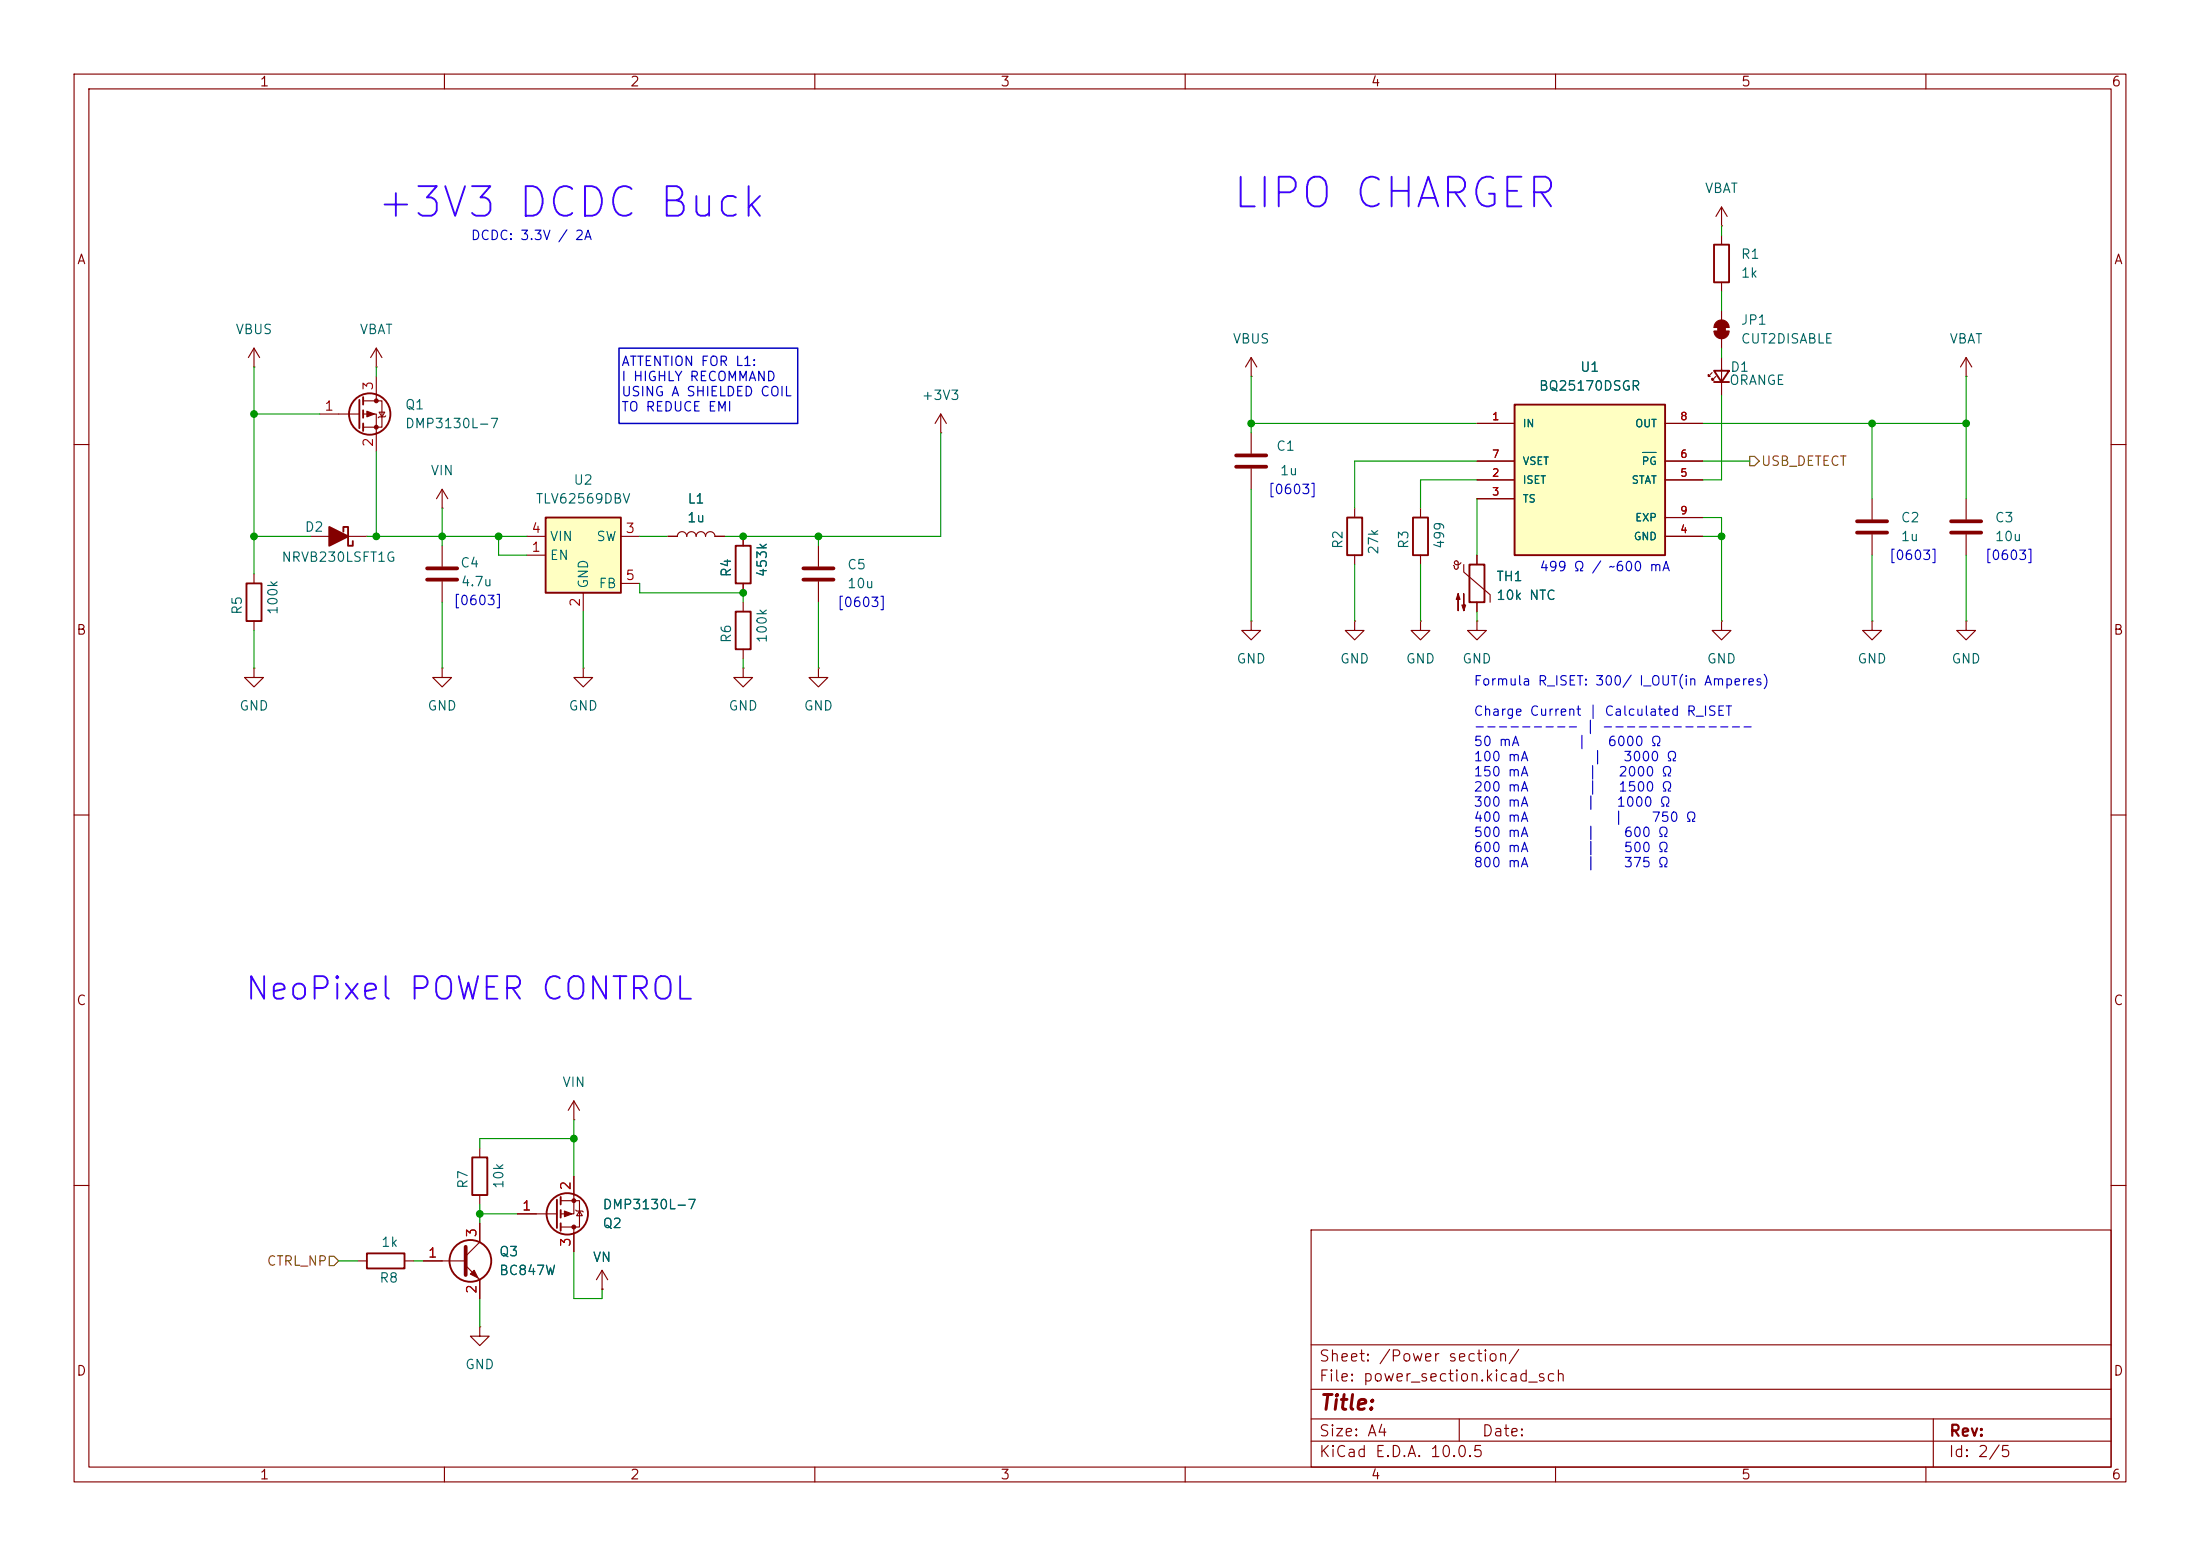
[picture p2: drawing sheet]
<svg xmlns="http://www.w3.org/2000/svg" width="297mm" height="210mm" viewBox="0 0 297 210" stroke-linecap="round" stroke-linejoin="round" font-family="sans-serif">
<g fill="none" stroke="#840000" stroke-width=".15">
<path d="M10 10h277v190h-277zM12 12h273v186h-273zM60 10v2M110 10v2M160 10v2M210 10v2M260 10v2M10 60h2M191.8 68.6v1.3M191.8 74.9v1.3M285 60h2M10 110h2"/>
<path d="M285 110h2M10 160h2M177 166h108v32h-108zM285 160h2M60 198v2M110 198v2M160 198v2M177 194.5h108M177 191.5h108M177 187.5h108M177 181.5h108M197 191.5v3"/>
<path d="M210 198v2M260 198v2M261 191.5v6.5"/>
</g>
<path d="M190.8 69.9h2v5h-2z" fill="none" stroke="#840000" stroke-width=".25"/>
<path d="M204.5 54.6h20.3v20.3h-20.3z" fill="#ffffc2"/>
<g fill="none" stroke="#840000" stroke-width=".25">
<path d="M204.5 54.6h20.3v20.3h-20.3zM46.4 71.8v-.7h.6v2.6h.6v-.7M99.3 73.7h2v5h-2zM198.4 76.2h2v5.1h-2zM99.3 82.6h2v5h-2zM75.2 161.9v3.8M75.7 161.5v1.1M75.7 163.3v1M75.7 165.1v1"/>
<circle cx="76.6" cy="163.8" r="2.79"/>
</g>
<g fill="none" stroke="#840000" stroke-width=".15">
<path d="M168.9 50.8h.1M168.9 48.3l-.8 1.2M168.9 48.3l.8 1.2M168.9 48.3v2.5M199.4 57.2h5.1M224.8 57.2h5.1M265.4 50.8h.1M265.4 48.3l-.7 1.2M265.4 48.3l.8 1.2M265.4 48.3v2.5M41.9 72.4h7.6M100.3 72.4v1.3"/>
<path d="M100.3 78.7v1.3M110.5 73.7v2.8M110.5 78.5v2.8M196.2 76.3l.1 .1v.2M196.3 75.9l.3-.2 .2 .2v.7l-.2 .2M196.3 76.6l.1 .2h.2M196.3 75.9l.2 .3a.59 .59 0 0 0 .7-.3M197.6 76.2v1l3.6 3.1v1M199.4 64.8h5.1M199.4 67.3h5.1M199.4 62.2h5.1M199.4 74.9v1.3"/>
<path d="M224.8 64.8h5.1M224.8 72.4h5.1M224.8 62.2h5.1M224.8 69.9h5.1M34.3 90.2v1.2h1.3l-1.3 1.3-1.3-1.3h1.3M34.3 90.2h.1M100.3 90.2v1.2h1.3l-1.3 1.3-1.2-1.3h1.2M100.3 90.2h.1M100.3 81.3v1.3M100.3 87.6v1.3M110.5 90.2v1.2h1.3l-1.3 1.3-1.3-1.3h1.3M110.5 90.2h.1"/>
<path d="M191.8 83.8v1.3h1.2l-1.2 1.3-1.3-1.3h1.3M191.8 83.8h.1M199.4 83.8v1.3h1.3l-1.3 1.3-1.3-1.3h1.3M199.4 83.8h.1M199.4 81.3v1.3M232.4 83.8v1.3h1.3l-1.3 1.3-1.3-1.3h1.3M232.4 83.8h.1M77.5 158.8v5h-1.8M69.8 163.8h5.4M75.7 162.1h2.5v3.5h-2.5M77.5 165.6v3.3M77.7 163.3l.2 .1h.7l.1 .2"/>
<path d="M78.2 163.4l.4 .7h-.7zM81.3 174h.1M81.3 171.5l-.8 1.2M81.3 171.5l.7 1.2M81.3 171.5v2.5"/>
</g>
<path d="M221.7 61.1h1.9" fill="none" stroke="#006464" stroke-width=".15"/>
<path d="M44.4 71.1l2.6 1.3-2.6 1.3z" fill="#840000" stroke="#840000" stroke-width=".25"/>
<g fill="#840000" stroke="#840000" stroke-width=".15">
<path d="M196.8 80.1l.3 .8h-.5l.2-.8v2.3z"/>
<path d="M197.6 80.1v2.3l-.2-.7h.5l-.3 .7z"/>
<path d="M76.2 163.4l1 .4-1 .4z"/>
<circle cx="77.5" cy="165.6" r=".25"/>
<circle cx="77.5" cy="162.1" r=".25"/>
</g>
<path d="M108.5 76.7h4M108.5 78.2h4" fill="none" stroke="#840000" stroke-width=".51"/>
<path d="M73.7 69.9h10.1v10.1h-10.1z" fill="#ffffc2"/>
<g fill="none" stroke="#840000" stroke-width=".25">
<path d="M231.4 33h2v5.1h-2zM48.5 54v3.8M49 53.6v1M49 55.4v1M49 57.2v1M231.4 50h2l-1 1.6zM231.4 51.6h2M33.3 78.7h2v5.1h-2zM73.7 69.9h10.1v10.1h-10.1zM181.9 69.9h2v5h-2zM63.8 156.2h2v5.1h-2zM49.5 169.2h5.1v2h-5.1z"/>
<circle cx="49.9" cy="55.9" r="2.79"/>
<circle cx="63.5" cy="170.2" r="2.82"/>
</g>
<g fill="none" stroke="#840000" stroke-width=".15">
<path d="M232.4 30.5h.1M232.4 27.9v2.6M232.4 31.8v1.2M232.4 38.1v1.3M232.4 27.9l-.8 1.3M232.4 27.9l.8 1.3M34.3 49.5h.1M34.3 47v2.5M34.3 47l-.8 1.3M34.3 47l.8 1.3M43.2 55.9h5.3M49 54.1h2.6v3.6h-2.6"/>
<path d="M49 55.9h1.8v5.1M50.8 49.5h.1M50.8 47v2.5M50.8 50.8v3.3M50.8 47l-.8 1.3M50.8 47l.8 1.3M51.2 55.6h.7l-.3 .7zM52.1 56.1l-.2 .2h-.7l-.1 .1M127 58.4h.1M127 55.9l-.8 1.3M127 55.9l.8 1.3M127 55.9v2.5"/>
<path d="M168.9 58.4v2.8M199.4 57.2h5.1M224.8 57.2h5.1M231.1 50.3l-.5 .5v-.3v.3h.3M231.4 44.2h2M231.4 44.7h2M231.6 50.8l-.5 .5v-.2v.2h.3M232.4 41.9v5.1M232.4 48.3v5M34.3 77.5v1.2M59.7 68.6h.1M59.7 66v2.6"/>
<path d="M59.7 73.7v2.8M59.7 78.5v2.8M59.7 66l-.8 1.3M59.7 66l.8 1.3M71.1 74.9h2.6M71.1 72.4h2.6M83.8 72.4h2.6M83.8 78.7h2.6M90.2 72.4h1.2a.64 .64 0 0 1 .7-.6 .64 .64 0 0 1 .6 .6 .64 .64 0 0 1 .6-.6 .64 .64 0 0 1 .7 .6 .64 .64 0 0 1 .6-.6 .64 .64 0 0 1 .6 .6 .64 .64 0 0 1 .7-.6 .64 .64 0 0 1 .6 .6h1.3M100.3 72.4v1.3M100.3 78.7v1.3M168.9 63.2v2.8"/>
<path d="M182.9 68.6v1.3M182.9 74.9v1.3M199.4 74.9v1.3M199.4 64.8h5.1M199.4 67.3h5.1M199.4 62.2h5.1M224.8 72.4h5.1M224.8 64.8h5.1M224.8 62.2h5.1M224.8 69.9h5.1M252.7 67.3v2.8M252.7 72.1v2.8"/>
<path d="M265.4 67.3v2.8M265.4 72.1v2.8M34.3 83.8v1.3M59.7 90.2v1.2h1.3l-1.3 1.3-1.3-1.3h1.3M59.7 90.2h.1M78.7 90.2v1.2h1.3l-1.3 1.3-1.2-1.3h1.2M78.7 90.2h.1M78.7 80v2.6M168.9 83.8v1.3h1.3l-1.3 1.3-1.3-1.3h1.3M168.9 83.8h.1M182.9 83.8v1.3h1.2l-1.2 1.3-1.3-1.3h1.3M182.9 83.8h.1"/>
<path d="M199.4 81.3v1.3M252.7 83.8v1.3h1.3l-1.3 1.3-1.2-1.3h1.2M252.7 83.8h.1M265.4 83.8v1.3h1.3l-1.3 1.3-1.2-1.3h1.2M265.4 83.8h.1M64.8 154.9v1.3M77.5 151.1h.1M77.5 148.6l-.8 1.3M77.5 148.6l.7 1.3M77.5 148.6v2.5M77.5 158.8v2.5M48.3 170.2h1.2"/>
<path d="M54.6 170.2h1.3M57.1 170.2h5.8M62.9 170.8l1.9 1.9v2.6M64.8 179.1v1.2h1.2l-1.2 1.3-1.3-1.3h1.3M64.8 179.1h.1M64.8 165.1v2.5l-1.9 1.9M64.8 161.3v1.3M69.8 163.8h2.6M77.5 166.4v2.5M81.3 174h.1"/>
</g>
<path d="M57.7 76.7h4M57.7 78.2h4M166.9 61.5h4M166.9 63h4M250.7 70.4h4.1M250.7 71.9h4.1M263.4 70.4h4.1M263.4 71.9h4.1M62.9 168.3v3.8" fill="none" stroke="#840000" stroke-width=".51"/>
<g fill="#840000" stroke="#840000" stroke-width=".15">
<path d="M49.5 55.5l1 .4-1 .4z"/>
<path d="M231.9 43.9h1v1.1h-1z"/>
<path d="M231.7 43.5a1.02 1.02 0 0 1 1.1-.2 1.02 1.02 0 0 1 .6 .9h-2l.1-.4z"/>
<path d="M231.4 44.7h2a1.02 1.02 0 0 1-1 1 1.02 1.02 0 0 1-1-1z"/>
<path d="M64 171.5l.5 1-1-.5z"/>
<circle cx="50.8" cy="54.1" r=".25"/>
<circle cx="50.8" cy="57.7" r=".25"/>
</g>
<path d="M236.2 61.6h.7l.6 .6-.6 .7h-.7zM44.4 169.5h.7l.6 .7-.6 .6h-.7z" fill="none" stroke="#725600" stroke-width=".15"/>
<g fill="none" stroke="#009600" stroke-width=".15">
<path d="M232.4 30.5v1.3M232.4 39.4v2.5M34.3 49.5v28M34.3 55.9h8.9M50.8 49.5v1.3M127 58.4v14h-29.2M168.9 57.2h30.5M168.9 50.8v7.6M229.9 57.2h35.5M232.4 47v1.3M232.4 53.3v11.5h-2.5M252.7 57.2v10.1"/>
<path d="M265.4 50.8v16.5M34.3 72.4h7.6M49.5 72.4h21.6M50.8 61v11.4M59.7 68.6v5.1M67.3 72.4v2.5h3.8M86.4 72.4h3.8M86.4 78.7v1.3h13.9v1.3M110.5 72.4v1.3M168.9 66v17.8M182.9 76.2v7.6M191.8 76.2v7.6"/>
<path d="M199.4 62.2h-16.5v6.4M199.4 67.3v7.6M199.4 64.8h-7.6v3.8M229.9 72.4h2.5M229.9 69.9h2.5v13.9M229.9 62.2h6.3M252.7 74.9v8.9M265.4 74.9v8.9M34.3 85.1v5.1M59.7 81.3v8.9M78.7 82.6v7.6M100.3 88.9v1.3"/>
<path d="M110.5 81.3v8.9M199.4 82.6v1.2M77.5 151.1v7.7M77.5 153.7h-12.7v1.2M45.7 170.2h2.6M55.9 170.2h1.2M64.8 162.6v2.5M64.8 175.3v3.8M64.8 163.8h5M77.5 168.9v6.4h3.8v-1.3"/>
</g>
<path d="M83.6 47h24.1v10.2h-24.1z" fill="none" stroke="#0000c2" stroke-width=".2"/>
<path d="M221.7 61.1h1.9" fill="none" stroke="#006464" stroke-width=".15"/>
<g fill="#009600" stroke="#009600" stroke-width=".14">
<circle cx="100.3" cy="72.4" r=".46"/>
<circle cx="168.9" cy="57.2" r=".46"/>
<circle cx="110.5" cy="72.4" r=".46"/>
<circle cx="67.3" cy="72.4" r=".46"/>
<circle cx="34.3" cy="72.4" r=".46"/>
<circle cx="50.8" cy="72.4" r=".46"/>
<circle cx="34.3" cy="55.9" r=".46"/>
<circle cx="59.7" cy="72.4" r=".46"/>
<circle cx="265.4" cy="57.2" r=".46"/>
<circle cx="252.7" cy="57.2" r=".46"/>
<circle cx="232.4" cy="72.4" r=".46"/>
<circle cx="100.3" cy="80" r=".46"/>
<circle cx="77.5" cy="153.7" r=".46"/>
<circle cx="64.8" cy="163.8" r=".46"/>
</g>
<g font-size="4" fill="#4000ff">
<text x="166.1" y="29.1">LIPO CHARGER</text>
<text x="50.6" y="30.3">+3V3 DCDC Buck</text>
</g>
<text font-size="3" fill="#4000ff" x="32.9" y="135.7">NeoPixel POWER CONTROL</text>
<text font-size="2" fill="#840000" x="178" y="190.8">Title:</text>
<g font-size="1.5" fill="#840000">
<text x="178" y="184.1">Sheet: /Power section/</text>
<text x="178" y="186.8">File: power_section.kicad_sch</text>
<text x="178" y="197">KiCad E.D.A. 10.0.5</text>
<text x="178" y="194.2">Size: A4</text>
<text x="200" y="194.2">Date:</text>
<text x="263" y="197">Id: 2/5</text>
<text x="263" y="194.2">Rev:</text>
</g>
<g font-size="1.3" fill="#840000">
<text x="35" y="12">1</text>
<text x="85" y="12">2</text>
<text x="135" y="12">3</text>
<text x="185" y="12">4</text>
<text x="235" y="12">5</text>
<text x="285" y="12">6</text>
<text x="10.3" y="36">A</text>
<text x="285.3" y="36">A</text>
<text x="10.2" y="86">B</text>
<text x="285.2" y="86">B</text>
<text x="10.2" y="136">C</text>
<text x="285.2" y="136">C</text>
<text x="10.2" y="186">D</text>
<text x="285.2" y="186">D</text>
<text x="35" y="200">1</text>
<text x="85" y="200">2</text>
<text x="135" y="200">3</text>
<text x="185" y="200">4</text>
<text x="235" y="200">5</text>
<text x="285" y="200">6</text>
</g>
<g font-size="1.3" fill="#006464">
<text x="230.1" y="26.4">VBAT</text>
<text x="234.9" y="35.3">R1</text>
<text x="234.9" y="37.8">1k</text>
<text x="31.7" y="45.4">VBUS</text>
<text x="48.5" y="45.4">VBAT</text>
<text x="166.3" y="46.7">VBUS</text>
<text x="234.9" y="44.1">JP1</text>
<text x="234.9" y="46.7">CUT2DISABLE</text>
<text x="263.1" y="46.7">VBAT</text>
<text x="207.7" y="53">BQ25170DSGR</text>
<text x="213.2" y="50.5">U1</text>
<text x="233.4" y="52.3">ORANGE</text>
<text x="233.5" y="50.5">D1</text>
<text x="54.6" y="55.6">Q1</text>
<text x="54.6" y="58.1">DMP3130L-7</text>
<text x="124.3" y="54.3">+3V3</text>
<text x="58.1" y="64.5">VIN</text>
<text x="77.3" y="65.7">U2</text>
<text x="172.2" y="61.2">C1</text>
<text x="172.7" y="64.5">1u</text>
<text x="72.2" y="68.3">TLV62569DBV</text>
<text x="92.7" y="70.8">1u</text>
<text x="92.7" y="68.3">L1</text>
<text x="256.5" y="70.8">C2</text>
<text x="269.2" y="70.8">C3</text>
<text x="37.9" y="76.1">NRVB230LSFT1G</text>
<text x="41.1" y="72.1">D2</text>
<text x="62.1" y="76.9">C4</text>
<text x="74.1" y="75.9">EN</text>
<text x="74.1" y="73.4">VIN</text>
<text x="80.4" y="73.4">SW</text>
<text x="99" y="78" transform="rotate(-90 99 78)">R4</text>
<text x="103.8" y="78" transform="rotate(-90 103.8 78)">453k</text>
<text x="114.3" y="77.2">C5</text>
<text x="181.6" y="74.2" transform="rotate(-90 181.6 74.2)">R2</text>
<text x="186.4" y="74.9" transform="rotate(-90 186.4 74.9)">27k</text>
<text x="190.4" y="74.2" transform="rotate(-90 190.4 74.2)">R3</text>
<text x="195.3" y="74.2" transform="rotate(-90 195.3 74.2)">499</text>
<text x="256.5" y="73.4">1u</text>
<text x="269.2" y="73.4">10u</text>
<text x="33" y="83.1" transform="rotate(-90 33 83.1)">R5</text>
<text x="37.8" y="83.1" transform="rotate(-90 37.8 83.1)">100k</text>
<text x="62.1" y="79.4">4.7u</text>
<text x="79.7" y="79.5" transform="rotate(-90 79.7 79.5)">GND</text>
<text x="80.7" y="79.7">FB</text>
<text x="114.3" y="79.7">10u</text>
<text x="201.9" y="78.8">TH1</text>
<text x="201.9" y="81.3">10k NTC</text>
<text x="99" y="86.9" transform="rotate(-90 99 86.9)">R6</text>
<text x="103.8" y="86.9" transform="rotate(-90 103.8 86.9)">100k</text>
<text x="166.8" y="89.9">GND</text>
<text x="180.8" y="89.9">GND</text>
<text x="189.7" y="89.9">GND</text>
<text x="197.3" y="89.9">GND</text>
<text x="230.3" y="89.9">GND</text>
<text x="250.7" y="89.9">GND</text>
<text x="263.4" y="89.9">GND</text>
<text x="32.2" y="96.2">GND</text>
<text x="57.6" y="96.2">GND</text>
<text x="76.7" y="96.2">GND</text>
<text x="98.3" y="96.2">GND</text>
<text x="108.4" y="96.2">GND</text>
<text x="75.8" y="147">VIN</text>
<text x="63.4" y="160.5" transform="rotate(-90 63.4 160.5)">R7</text>
<text x="68.3" y="160.5" transform="rotate(-90 68.3 160.5)">10k</text>
<text x="81.3" y="166.1">Q2</text>
<text x="81.3" y="163.5">DMP3130L-7</text>
<text x="51.1" y="173.4">R8</text>
<text x="51.4" y="168.6">1k</text>
<text x="67.3" y="169.9">Q3</text>
<text x="67.3" y="172.4">BC847W</text>
<text x="79.9" y="170.6">VN</text>
<text x="62.7" y="185.1">GND</text>
</g>
<g font-size="1.3" fill="#0000c2">
<text x="63.5" y="32.7">DCDC: 3.3V / 2A</text>
<text x="83.8" y="49.7">ATTENTION FOR L1:</text>
<text x="83.8" y="51.8">I HIGHLY RECOMMAND</text>
<text x="83.8" y="53.8">USING A SHIELDED COIL</text>
<text x="83.8" y="55.9">TO REDUCE EMI</text>
<text x="171.1" y="67">[0603]</text>
<text x="207.7" y="77.4">499 Ω / ~600 mA</text>
<text x="254.9" y="75.9">[0603]</text>
<text x="267.9" y="75.9">[0603]</text>
<text x="61.1" y="82">[0603]</text>
<text x="112.9" y="82.2">[0603]</text>
<text x="198.9" y="92.8">Formula R_ISET: 300/ I_OUT(in Amperes)</text>
<text x="198.9" y="96.9">Charge Current | Calculated R_ISET</text>
<text x="198.9" y="99">--------- | -------------</text>
<text x="198.9" y="101">50 mA</text>
<text x="212.8" y="101">|</text>
<text x="216.9" y="101">6000 Ω</text>
<text x="198.9" y="103.1">100 mA</text>
<text x="198.9" y="105.1">150 mA</text>
<text x="198.9" y="107.2">200 mA</text>
<text x="214.3" y="105.1">|</text>
<text x="214.3" y="107.2">|</text>
<text x="214.9" y="103.1">|</text>
<text x="218.4" y="105.1">2000 Ω</text>
<text x="218.4" y="107.2">1500 Ω</text>
<text x="219.1" y="103.1">3000 Ω</text>
<text x="198.9" y="109.2">300 mA</text>
<text x="198.9" y="111.2">400 mA</text>
<text x="198.9" y="113.3">500 mA</text>
<text x="214" y="109.2">|</text>
<text x="214" y="113.3">|</text>
<text x="217.8" y="111.2">|</text>
<text x="218.1" y="109.2">1000 Ω</text>
<text x="219.1" y="113.3">600 Ω</text>
<text x="222.9" y="111.2">750 Ω</text>
<text x="198.9" y="115.3">600 mA</text>
<text x="198.9" y="117.4">800 mA</text>
<text x="214" y="115.3">|</text>
<text x="214" y="117.4">|</text>
<text x="219.1" y="115.3">500 Ω</text>
<text x="219.1" y="117.4">375 Ω</text>
</g>
<g font-size="1.3" fill="#a90000">
<text x="50.7" y="52.8" transform="rotate(-90 50.7 52.8)">3</text>
<text x="43.7" y="55.7">1</text>
<text x="50.7" y="60.4" transform="rotate(-90 50.7 60.4)">2</text>
<text x="71.7" y="74.8">1</text>
<text x="71.7" y="72.3">4</text>
<text x="84.4" y="72.3">3</text>
<text x="78.6" y="82" transform="rotate(-90 78.6 82)">2</text>
<text x="84.4" y="78.6">5</text>
<text x="77.3" y="160.8" transform="rotate(-90 77.3 160.8)">2</text>
<text x="64.6" y="167.1" transform="rotate(-90 64.6 167.1)">3</text>
<text x="70.4" y="163.7">1</text>
<text x="57.7" y="170">1</text>
<text x="77.3" y="168.4" transform="rotate(-90 77.3 168.4)">3</text>
<text x="64.6" y="174.7" transform="rotate(-90 64.6 174.7)">2</text>
</g>
<g font-size="1.3" fill="#725600">
<text x="237.7" y="63.2">USB_DETECT</text>
<text x="35.9" y="171.1">CTRL_NP</text>
</g>
<g font-size="1" fill="#a90000">
<text x="201.3" y="57">1</text>
<text x="226.7" y="57">8</text>
<text x="201.3" y="64.6">2</text>
<text x="201.3" y="62">7</text>
<text x="226.7" y="64.6">5</text>
<text x="226.7" y="62">6</text>
<text x="201.3" y="67.1">3</text>
<text x="226.7" y="69.7">9</text>
<text x="226.7" y="72.2">4</text>
</g>
<g font-size="1" fill="#006464">
<text x="205.5" y="57.9">IN</text>
<text x="220.7" y="57.9">OUT</text>
<text x="205.5" y="65.5">ISET</text>
<text x="205.5" y="63">VSET</text>
<text x="220.2" y="65.5">STAT</text>
<text x="221.5" y="63">PG</text>
<text x="205.5" y="68.1">TS</text>
<text x="220.7" y="70.6">EXP</text>
<text x="220.5" y="73.2">GND</text>
</g>
</svg>
